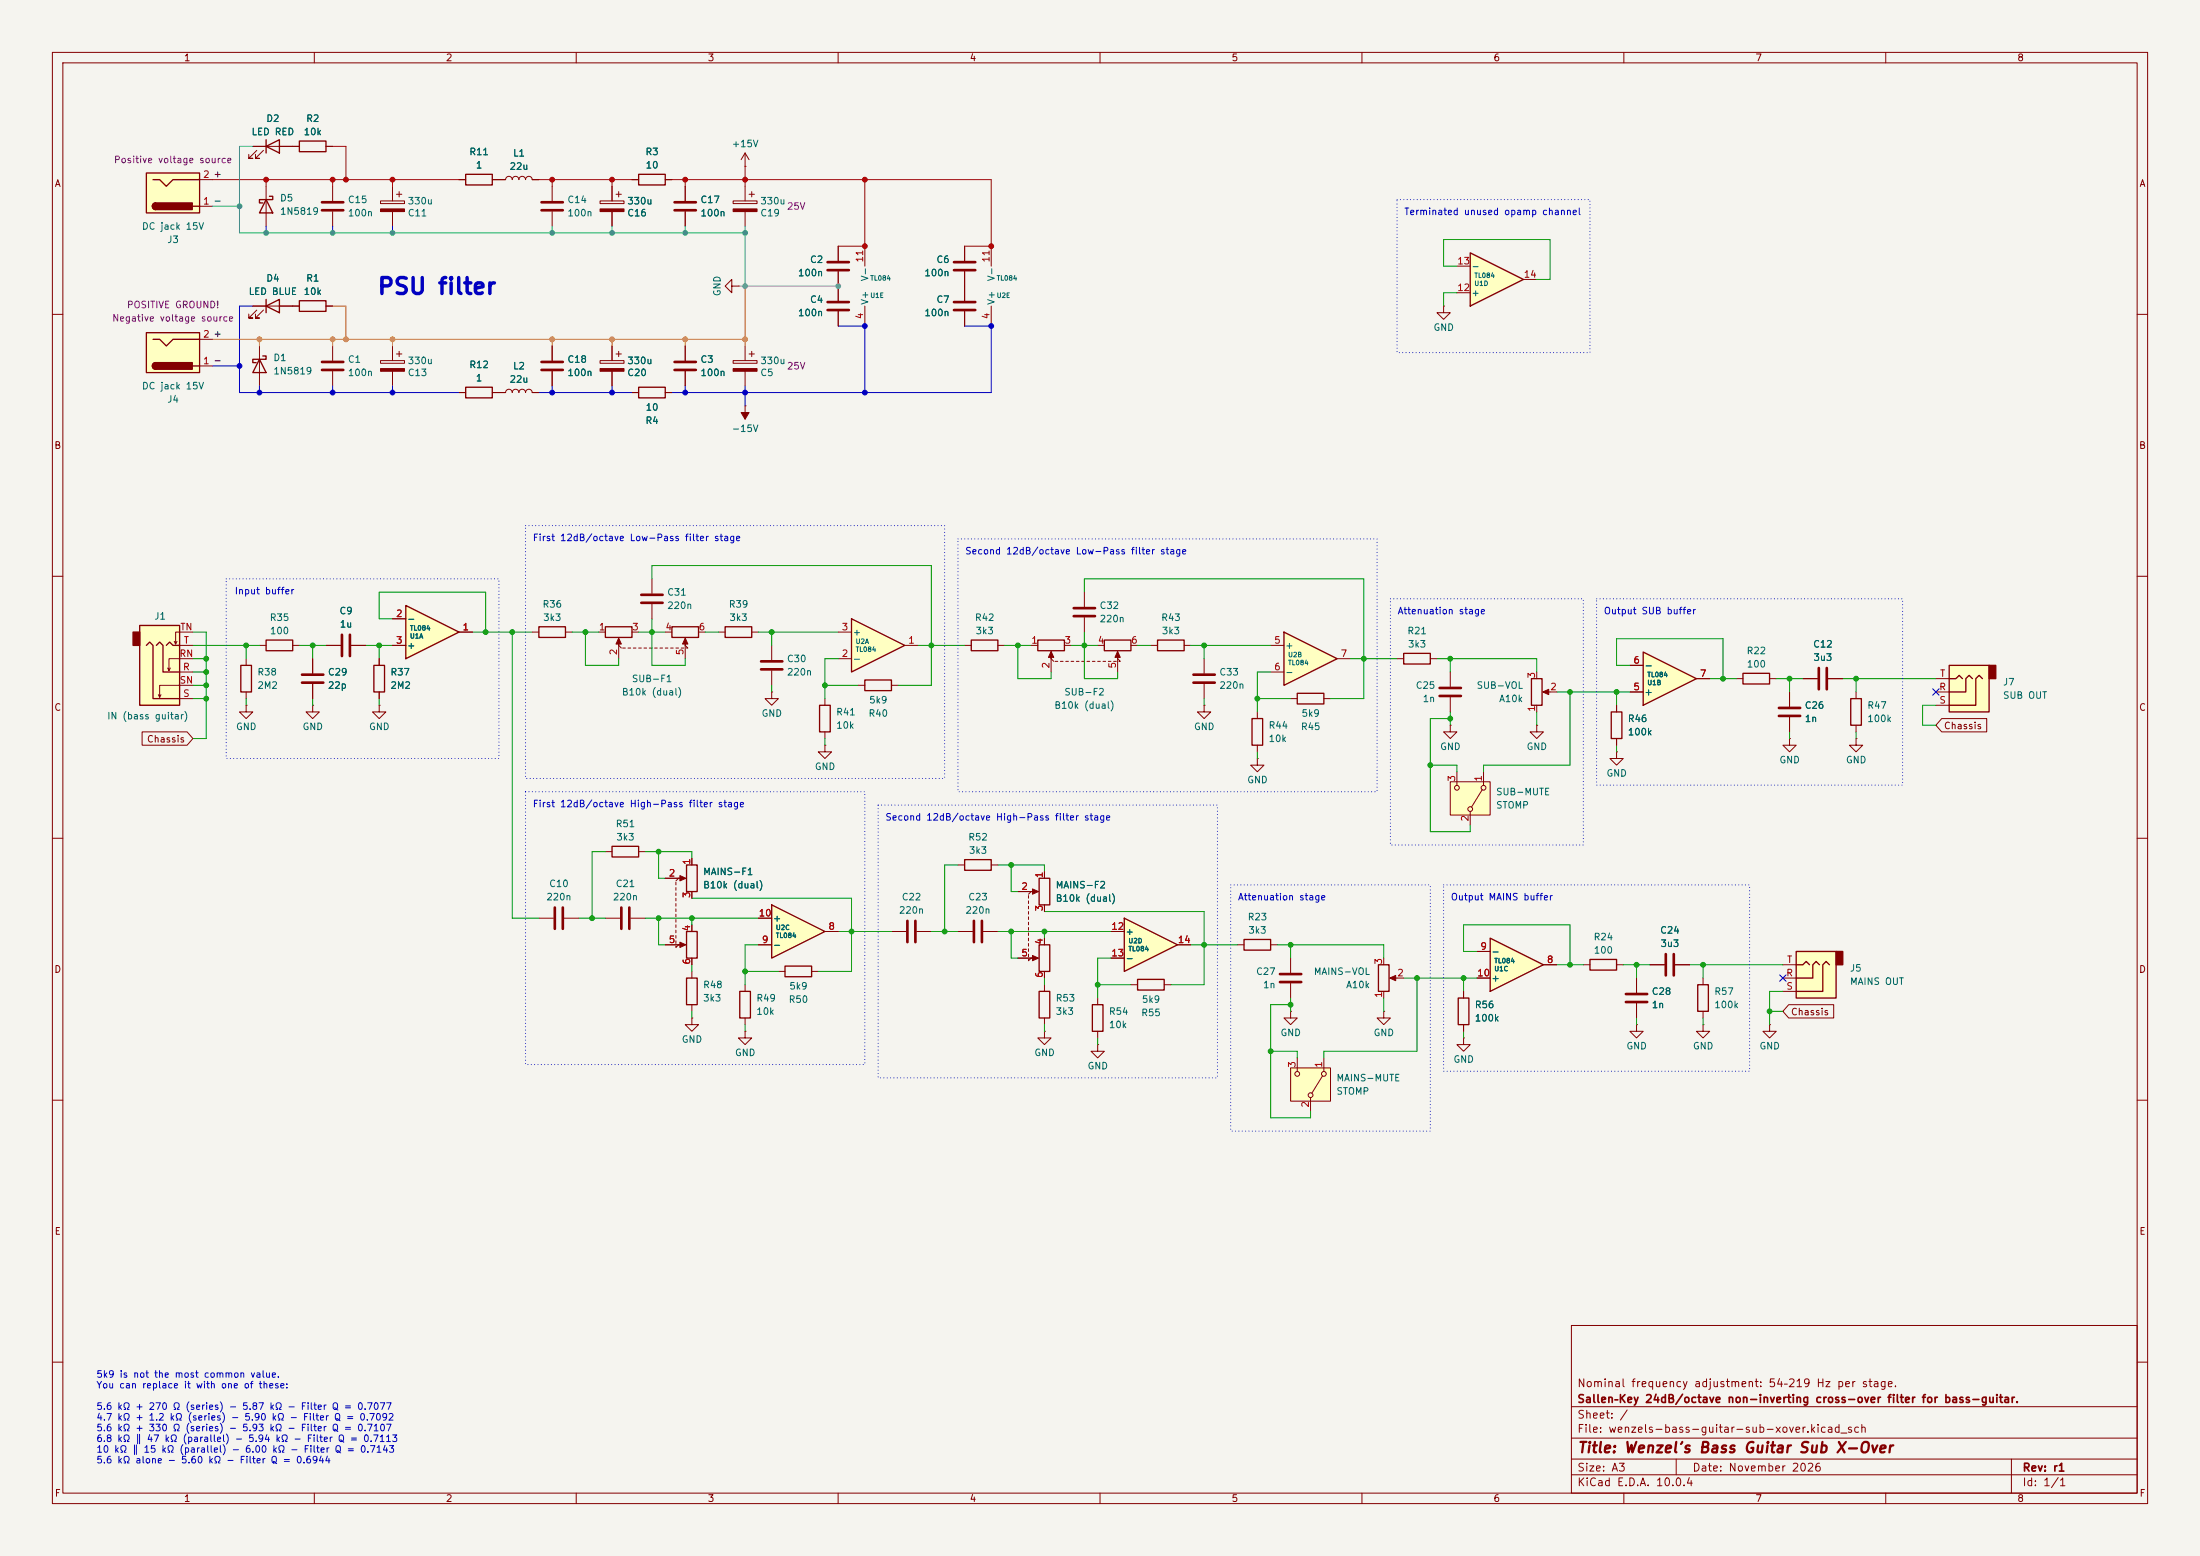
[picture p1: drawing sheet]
<svg xmlns="http://www.w3.org/2000/svg" width="420mm" height="297mm" viewBox="0 0 420 297" stroke-linecap="round" stroke-linejoin="round" font-family="sans-serif">
<path d="M0 0h420v297h-420z" fill="#f5f4ef" stroke="#f5f4ef" stroke-width=".19"/>
<g fill="none" stroke="#840000" stroke-width=".19">
<path d="M10 10h400v277h-400zM12 12h396v273h-396zM60 10v2M110 10v2M160 10v2M210 10v2M260 10v2M310 10v2M360 10v2M10 60h2M408 60h2M10 110h2"/>
<path d="M408 110h2M72.4 125.7v1.3M72.4 132.1v1.3M229.9 134.6v1.3h1.2l-1.2 1.3-1.3-1.3h1.3M229.9 134.6h.1M229.9 125.7v2.8M229.9 130.6v2.8M240 135.9v1.3M246.4 133.4h1.2M252.7 133.4h1.3M10 160h2M240 142.2v1.3"/>
<path d="M408 160h2M10 210h2M408 210h2M300 253h108v32h-108zM10 260h2M300 278.5h108M300 274.5h108M300 268.5h108M320 278.5v3M384 278.5v6.5M408 260h2M60 285v2"/>
<path d="M110 285v2M160 285v2M210 285v2M260 285v2M300 281.5h108M310 285v2M360 285v2"/>
</g>
<path d="M71.4 127h2v5.1h-2zM239 137.2h2v5h-2zM247.6 132.3h5.1v2.1h-5.1z" fill="none" stroke="#840000" stroke-width=".25"/>
<path d="M227.8 128.8h4.1M227.8 130.3h4.1" fill="none" stroke="#840000" stroke-width=".51"/>
<path d="M245.1 120.7l10.2 5-10.2 5.1z" fill="#ffffc2"/>
<path d="M245.1 120.7l10.2 5-10.2 5.1z" fill="none" stroke="#840000" stroke-width=".25"/>
<path d="M242.6 123.2h2.5M242.6 128.3h2.5M255.3 125.7h2.5" fill="none" stroke="#840000" stroke-width=".19"/>
<path d="M372.1 127h7.6v8.9h-7.6z" fill="#ffffc2"/>
<path d="M379.7 127h1.3v2.5h-1.3z" fill="#840000" stroke="#840000" stroke-width=".25"/>
<path d="M46 127h2v5.1h-2zM50.8 122.2h5.1v2h-5.1zM332.7 128.5h5.1v2.1h-5.1zM353.3 133.4h2v5h-2zM372.1 127h7.6v8.9h-7.6zM372.1 129.5h1.3l.6-.6 .6 .6M376.6 129.5l-.7-.6-.6 .6v2.6h-3.2M378.5 129.5l-.7-.6-.6 .6v5.1h-5.1M116.8 161.5h5.1v2.1h-5.1zM131.1 186.7h2v5.1h-2zM149.9 184.4h5v2h-5z" fill="none" stroke="#840000" stroke-width=".25"/>
<g fill="none" stroke="#840000" stroke-width=".19">
<path d="M47 134.6v1.3h1.3l-1.3 1.3-1.3-1.3h1.3M47 134.6h.1M47 125.7v1.3M47 132.1v1.3M49.5 123.2h1.3M55.9 123.2h1.2M59.7 134.6v1.3h1.3l-1.3 1.3-1.3-1.3h1.3M59.7 134.6h.1M72.4 134.6v1.3h1.3l-1.3 1.3-1.3-1.3h1.3M72.4 134.6h.1M331.5 129.5h1.2M337.8 129.5h1.3"/>
<path d="M341.6 132.1v2.8M341.6 136.9v2.8M344.2 129.5h2.8M349 129.5h2.8M354.3 132.1v1.3M354.3 138.4v1.3M369.6 132.1h2.5M369.6 134.6h2.5M369.6 129.5h2.5M240 144.8v1.3h1.3l-1.3 1.2-1.2-1.2h1.2M240 144.8h.1M341.6 141v1.2h1.3l-1.3 1.3-1.2-1.3h1.2"/>
<path d="M341.6 141h.1M354.3 141v1.2h1.3l-1.3 1.3-1.2-1.3h1.2M354.3 141h.1M102.9 175.3h2.8M107.7 175.3h2.8M115.6 175.3h2.8M115.6 162.6h1.2M120.4 175.3h2.8M121.9 162.6h1.3M132.1 194.3v1.3h1.2l-1.2 1.3-1.3-1.3h1.3M132.1 194.3h.1M132.1 185.4v1.3"/>
<path d="M132.1 191.8v1.2M142.2 196.9v1.2h1.3l-1.3 1.3-1.2-1.3h1.2M142.2 196.9h.1M148.6 185.4h1.3M154.9 185.4h1.3M264.2 193v1.3h1.2l-1.2 1.3-1.3-1.3h1.3M264.2 193h.1"/>
</g>
<path d="M339.6 135.1h4.1M339.6 136.7h4.1M347.2 127.5v4.1M348.7 127.5v4.1M105.9 173.2v4.1M107.4 173.2v4.1M118.6 173.2v4.1M120.1 173.2v4.1" fill="none" stroke="#840000" stroke-width=".51"/>
<path d="M342.9 181.6h7.6v8.9h-7.6z" fill="#ffffc2"/>
<path d="M350.5 181.6h1.3v2.6h-1.3z" fill="#840000" stroke="#840000" stroke-width=".25"/>
<path d="M237.5 179.3h5.1v2.1h-5.1zM263.1 184.2h2.1v5h-2.1zM278.4 190.5h2v5.1h-2zM324.1 188h2v5h-2zM342.9 181.6h7.6v8.9h-7.6zM342.9 184.2h1.3l.6-.7 .6 .7M347.3 184.2l-.6-.7-.6 .7v2.5h-3.2M349.2 184.2l-.6-.7-.6 .7v5h-5.1" fill="none" stroke="#840000" stroke-width=".25"/>
<g fill="none" stroke="#840000" stroke-width=".19">
<path d="M236.2 180.3h1.3M242.6 180.3h1.2M246.4 193v1.3h1.2l-1.2 1.3-1.3-1.3h1.3M246.4 193h.1M246.4 182.9v2.8M246.4 187.7v2.8M264.2 182.9v1.3M264.2 189.2v1.3M265.7 186.7h2.3M279.4 198.1v1.3h1.3l-1.3 1.3-1.3-1.3h1.3M279.4 198.1h.1M279.4 189.2v1.3"/>
<path d="M279.4 195.6v1.3M312.4 195.6v1.3h1.3l-1.3 1.2-1.3-1.2h1.3M312.4 195.6h.1M312.4 186.7v2.8M312.4 191.5v2.8M325.1 195.6v1.3h1.3l-1.3 1.2-1.3-1.2h1.3M325.1 195.6h.1M325.1 186.7v1.3M325.1 193v1.3M340.4 186.7h2.5M340.4 189.2h2.5M340.4 184.2h2.5"/>
</g>
<path d="M244.3 185.9h4.1M244.3 187.5h4.1M310.4 189.7h4.1M310.4 191.3h4.1" fill="none" stroke="#840000" stroke-width=".51"/>
<path d="M265.3 186.7l1.1-.5v1z" fill="#840000" stroke="#840000" stroke-width=".19"/>
<path d="M246.4 203.8h7.6v6.4h-7.6z" fill="#ffffc2"/>
<g fill="none" stroke="#840000" stroke-width=".19">
<path d="M142.2 188v1.2M142.2 194.3v1.3M246.4 203.8h7.6v6.4h-7.6zM247.6 201.9v2.6M250.2 209.6v2.5M252.5 205.4l-2.1 3.3M252.7 201.9v2.6"/>
<circle cx="247.6" cy="205" r=".46"/>
<circle cx="250.2" cy="209" r=".46"/>
<circle cx="252.7" cy="205" r=".46"/>
</g>
<path d="M141.2 189.2h2.1v5.1h-2.1z" fill="none" stroke="#840000" stroke-width=".25"/>
<path d="M313.7 124.5l10.1 5-10.1 5.1z" fill="#ffffc2"/>
<path d="M292.4 129.5h2v5.1h-2zM307.6 135.9h2v5.1h-2zM313.7 124.5l10.1 5-10.1 5.1z" fill="none" stroke="#840000" stroke-width=".25"/>
<path d="M276.9 138.4v1.3h1.2l-1.2 1.3-1.3-1.3h1.3M276.9 138.4h.1M293.4 128.3v1.2M293.4 134.6v1.3M294.9 132.1h2.3M308.6 134.6v1.3M311.1 132.1h2.6M311.1 127h2.6M323.8 129.5h2.6M308.6 143.5v1.3h1.3l-1.3 1.3-1.3-1.3h1.3M308.6 143.5h.1M308.6 141v1.2" fill="none" stroke="#840000" stroke-width=".19"/>
<path d="M294.5 132.1l1.2-.5v1z" fill="#840000" stroke="#840000" stroke-width=".19"/>
<path d="M276.9 149.2h7.6v6.4h-7.6z" fill="#ffffc2"/>
<g fill="none" stroke="#840000" stroke-width=".19">
<path d="M72.6 38.4h4.6v.5h-4.6zM74.9 35.6v2.8M75.7 37.1h1M76.2 36.6v1M87.6 34.3h1.3M94 34.3h2.5a.64 .64 0 0 1 .7-.6 .64 .64 0 0 1 .6 .6 .64 .64 0 0 1 .6-.6 .64 .64 0 0 1 .7 .6 .64 .64 0 0 1 .6-.6 .64 .64 0 0 1 .6 .6 .64 .64 0 0 1 .7-.6 .64 .64 0 0 1 .6 .6h1.3M114.6 38.4h4.5v.5h-4.5zM116.8 35.6v2.8M117.6 37.1h1M118.1 36.6v1M120.6 34.3h1.3M127 34.3h1.3"/>
<path d="M48.3 58.4h8.8M49 59.2l-1.5 1.5h.8h-.8v-.8M50.3 59.2l-1.5 1.5h.7h-.7v-.8M62.2 58.4h1.3M74.9 40.4v2.8M116.8 40.4v2.8M139.7 54.6v-1.3l-1.3 1.3 1.3 1.3v-1.3h1.3M141 54.6h.1M63.5 66v2.8M63.5 70.9v2.8M72.6 68.8h4.6v.5h-4.6zM74.9 66v2.8"/>
<path d="M74.9 70.9v2.8M75.7 67.6h1M76.2 67.1v1M87.6 74.9h1.3M94 74.9h2.5a.64 .64 0 0 1 .7-.6 .64 .64 0 0 1 .6 .6 .64 .64 0 0 1 .6-.6 .64 .64 0 0 1 .7 .6 .64 .64 0 0 1 .6-.6 .64 .64 0 0 1 .6 .6 .64 .64 0 0 1 .7-.6 .64 .64 0 0 1 .6 .6h1.3M105.4 66v2.8M105.4 70.9v2.8M207 113v2.8M207 117.9v2.8M184.1 123.2h1.3M190.5 123.2h1.3M196.8 123.2h1.3"/>
<path d="M200.7 124.7v3.6M200.7 125.7l.5 .5M201.4 126.2h.5M202.4 126.2h.5M203.2 123.2h1.3M203.5 126.2h.5M204.5 126.2h.5M205.5 126.2h.5M206.5 126.2h.5M207.5 126.2h.5M208.5 126.2h.5M209.5 123.2h1.3"/>
<path d="M209.5 126.2h.6M210.6 126.2h.5M211.6 126.2h.5M212.6 126.2h.5M213.4 125.7l.5 .5h-.3M213.4 124.7v3.6M215.9 123.2h1.3M219.7 123.2h1.3M226.1 123.2h1.2M293.4 138.4v1.3h1.2l-1.2 1.3-1.3-1.3h1.3M293.4 138.4h.1M276.9 149.2h7.6v6.4h-7.6z"/>
<path d="M278.1 147.3v2.6M280.7 154.9v2.6M283 150.7l-2.1 3.4M283.2 147.3v2.6"/>
<circle cx="278.1" cy="150.4" r=".46"/>
<circle cx="280.7" cy="154.4" r=".46"/>
<circle cx="283.2" cy="150.4" r=".46"/>
</g>
<path d="M88.9 33.3h5.1v2h-5.1zM121.9 33.3h5.1v2h-5.1zM50.8 58.4l2.5-1.2v2.5zM50.8 57.2v2.5M57.1 57.4h5.1v2h-5.1zM88.9 73.9h5.1v2h-5.1zM185.4 122.2h5.1v2h-5.1zM198.1 122.2h5.1v2h-5.1zM210.8 122.2h5.1v2h-5.1zM221 122.2h5.1v2h-5.1z" fill="none" stroke="#840000" stroke-width=".25"/>
<g fill="#840000" stroke="#840000" stroke-width=".19">
<path d="M200.7 124.3l.5 1.2h-1z"/>
<path d="M213.4 124.3l.5 1.2h-1z"/>
<path d="M114.6 39.9h4.5v.5h-4.5z"/>
<path d="M72.6 70.4h4.6v.5h-4.6z"/>
<path d="M72.6 39.9h4.6v.5h-4.6z"/>
</g>
<path d="M61.5 69.1h4M61.5 70.6h4M103.4 69.1h4M103.4 70.6h4M205 116.1h4M205 117.6h4" fill="none" stroke="#840000" stroke-width=".51"/>
<path d="M27.9 63.5h10.2v7.6h-10.2z" fill="#ffffc2"/>
<path d="M50.8 38.1l1.3 2.5h-2.6zM51.4 37.5h.7v.6h-2.6v.6h.7M57.1 26.9h5.1v2.1h-5.1zM27.9 63.5h10.2v7.6h-10.2zM29.2 64.8h1.3l1.2 1.2 1.3-1.2h5.1M29.7 69.2a.64 .64 0 0 0-.6 .7 .64 .64 0 0 0 .6 .6M36.8 69.9h1.3M121.9 73.9h5.1v2h-5.1z" fill="none" stroke="#840000" stroke-width=".25"/>
<g fill="#840000" stroke="#840000" stroke-width=".25">
<path d="M29.3 69.4l.4-.2v1.3a.63 .63 0 0 1-.6-.4 .63 .63 0 0 1 .2-.7z"/>
<path d="M29.7 69.2h7v1.3h-7z"/>
</g>
<g fill="none" stroke="#840000" stroke-width=".19">
<path d="M50.8 35.6v7.6M55.9 27.9h1.2M62.2 27.9h1.3M105.4 35.6v2.8M130.8 35.6v2.8M142.2 31.8h.1M142.2 29.2v2.6M142.2 29.2l-.7 1.3M142.2 29.2l.8 1.3M105.4 40.4v2.8M130.8 40.4v2.8M38.1 69.9h2.5"/>
<path d="M38.1 64.8h2.5M114.6 68.8h4.5v.5h-4.5zM116.8 66v2.8M116.8 70.9v2.8M117.6 67.6h1M118.1 67.1v1M120.6 74.9h1.3M127 74.9h1.3M130.8 66v2.8M130.8 70.9v2.8M142.2 77.5h.1M142.2 77.5v2.5"/>
</g>
<path d="M103.4 38.6h4M128.8 38.6h4M103.4 40.1h4M128.8 40.1h4M128.8 69.1h4M128.8 70.6h4" fill="none" stroke="#840000" stroke-width=".51"/>
<g fill="#840000" stroke="#840000" stroke-width=".19">
<path d="M114.6 70.4h4.5v.5h-4.5z"/>
<path d="M141.5 78.7h1.5l-.8 1.3z"/>
</g>
<path d="M27.9 33h10.2v7.6h-10.2z" fill="#ffffc2"/>
<path d="M27.9 33h10.2v7.6h-10.2zM29.2 34.3h1.3l1.2 1.3 1.3-1.3h5.1M29.7 38.7a.64 .64 0 0 0-.6 .7 .64 .64 0 0 0 .6 .6M36.8 39.4h1.3M50.8 27.9l2.5-1.2v2.5zM50.8 26.7v2.5" fill="none" stroke="#840000" stroke-width=".25"/>
<g fill="#840000" stroke="#840000" stroke-width=".25">
<path d="M29.3 38.9l.4-.2v1.3a.63 .63 0 0 1-.6-.4 .63 .63 0 0 1 .2-.7z"/>
<path d="M29.7 38.7h7v1.3h-7z"/>
</g>
<path d="M38.1 39.4h2.5M38.1 34.3h2.5M48.3 27.9h7.6M49 28.7l-1.5 1.5h.8h-.8v-.7M50.3 28.7l-1.5 1.5h.7h-.7v-.7M63.5 35.6v2.8M63.5 40.4v2.8M170.2 177.8h2.8M175 177.8h2.8" fill="none" stroke="#840000" stroke-width=".19"/>
<path d="M61.5 38.6h4M61.5 40.1h4M173.2 175.8v4M174.8 175.8v4" fill="none" stroke="#840000" stroke-width=".51"/>
<path d="M147.3 172.7l10.2 5.1-10.2 5.1z" fill="#ffffc2"/>
<path d="M102.9 119.6h5v2.1h-5zM115.6 119.6h5v2.1h-5zM128.3 119.6h5v2.1h-5zM138.4 119.6h5.1v2.1h-5.1zM131.1 165.1h2v5.1h-2zM131.1 177.8h2v5.1h-2zM147.3 172.7l10.2 5.1-10.2 5.1z" fill="none" stroke="#840000" stroke-width=".25"/>
<g fill="none" stroke="#840000" stroke-width=".19">
<path d="M124.5 110.5v2.8M124.5 115.3v2.8M101.6 120.7h1.3M107.9 120.7h1.3M114.3 120.7h1.3M118.1 122.2v3.5M118.1 123.2l.5 .5M118.9 123.7h.5M119.9 123.7h.5M120.6 120.7h1.3M120.9 123.7h.5M121.9 123.7h.5"/>
<path d="M122.9 123.7h.5M124 123.7h.5M125 123.7h.5M126 123.7h.5M127 120.7h1.3M127 123.7h.5M128 123.7h.5M129 123.7h.5M130 123.7h.6M130.8 123.2l.5 .5h-.2M130.8 122.2v3.5M133.3 120.7h1.3"/>
<path d="M137.2 120.7h1.2M143.5 120.7h1.3M127 167.6h3.6M129 168.4v.5M129 169.4v.5M129 170.4v.5M129 171.5v.5M129 172.5v.5M129 173.5v.5M129 174.5v.5M129 175.5v.5M129 176.5v.5"/>
<path d="M129 177.5v.6M129 178.6v.5M129 179.6v.5M129.5 167.6l-.5 .5M132.1 163.8v1.3M132.1 170.2v1.3M132.1 176.5v1.3M144.8 175.3h2.5M157.5 177.8h2.5M127 180.3h3.6M129.5 180.3l-.5 .5v-.2M132.1 182.9v1.3"/>
<path d="M144.8 180.3h2.5"/>
</g>
<g fill="#840000" stroke="#840000" stroke-width=".19">
<path d="M129.8 167.1l1.1 .5-1.1 .5z"/>
<path d="M129.8 179.8l1.1 .5-1.1 .5z"/>
<path d="M118.1 121.8l.5 1.1h-1z"/>
<path d="M130.8 121.8l.5 1.1h-1z"/>
</g>
<path d="M122.4 113.5h4.1M122.4 115.1h4.1" fill="none" stroke="#840000" stroke-width=".51"/>
<path d="M162.6 118.1l10.1 5.1-10.1 5.1z" fill="#ffffc2"/>
<path d="M162.6 118.1l10.1 5.1-10.1 5.1zM156.5 134.6h2v5.1h-2zM165.1 129.8h5.1v2h-5.1z" fill="none" stroke="#840000" stroke-width=".25"/>
<g fill="none" stroke="#840000" stroke-width=".19">
<path d="M147.3 132.1v1.3h1.3l-1.3 1.2-1.3-1.2h1.3M147.3 132.1h.1M147.3 123.2v2.8M147.3 128v2.8M157.5 133.4v1.2M157.5 139.7v1.3M160 125.7h2.6M160 120.7h2.6M163.8 130.8h1.3M170.2 130.8h1.2M172.7 123.2h2.6M157.5 142.2v1.3h1.2l-1.2 1.3-1.3-1.3h1.3"/>
<path d="M157.5 142.2h.1"/>
</g>
<path d="M145.3 126.2h4.1M145.3 127.8h4.1" fill="none" stroke="#840000" stroke-width=".51"/>
<path d="M77.5 115.6l10.1 5.1-10.1 5z" fill="#ffffc2"/>
<path d="M77.5 115.6l10.1 5.1-10.1 5z" fill="none" stroke="#840000" stroke-width=".25"/>
<path d="M74.9 118.1h2.6M59.7 125.7v2.8M59.7 130.6v2.8M62.2 123.2h2.8M67.1 123.2h2.7M74.9 123.2h2.6M87.6 120.7h2.6" fill="none" stroke="#840000" stroke-width=".19"/>
<path d="M57.7 128.8h4M57.7 130.3h4M65.3 121.2v4M66.8 121.2v4" fill="none" stroke="#840000" stroke-width=".51"/>
<path d="M26.7 119.4h7.6v15.2h-7.6z" fill="#ffffc2"/>
<path d="M25.4 120.7h1.3v2.5h-1.3z" fill="#840000" stroke="#840000" stroke-width=".25"/>
<path d="M49.5 68.6l1.3 2.5h-2.5zM50.2 67.9h.6v.7h-2.5v.6h.6M26.7 119.4h7.6v15.2h-7.6zM27.9 123.2l.7-.6 .6 .6v10.2h5.1M29.8 123.2l.7-.6 .6 .6v5.1h3.2M31.7 123.2l.7-.6 .6 .6h1.3" fill="none" stroke="#840000" stroke-width=".25"/>
<g fill="none" stroke="#840000" stroke-width=".19">
<path d="M140 38.4h4.5v.5h-4.5zM142.2 35.6v2.8M143 37.1h1M143.5 36.6v1M142.2 40.4v2.8M160 47v2.8M160 51.8v5.6M160 59.4v2.8M165.1 47v3.8M165.1 58.4v3.8M184.1 47v2.8M184.1 51.8v5.6"/>
<path d="M184.1 59.4v2.8M49.5 66v7.7M140 68.8h4.5v.5h-4.5zM142.2 66v2.8M142.2 70.9v2.8M143 67.6h1M143.5 67.1v1M30.7 132.6l-.2 .5M32.5 127.5l-.2 .5M33.8 122.4l-.3 .5M34.3 128.3h2.5M34.3 133.4h2.5"/>
<path d="M34.3 123.2h2.5M36.8 130.8h-6.3v2.3l-.3-.5M36.8 125.7h-4.5v2.3l-.3-.5M36.8 120.7h-3.3v2.2l-.2-.5M199.4 196.9v1.2h1.3l-1.3 1.3-1.3-1.3h1.3M199.4 196.9h.1"/>
</g>
<path d="M158 57.7h4.1M158 59.2h4.1M158 50h4.1M158 51.6h4.1M182.1 57.7h4.1M182.1 59.2h4.1M182.1 50h4.1M182.1 51.6h4.1" fill="none" stroke="#840000" stroke-width=".51"/>
<g fill="#840000" stroke="#840000" stroke-width=".19">
<path d="M140 39.9h4.5v.5h-4.5z"/>
<path d="M140 70.4h4.5v.5h-4.5z"/>
</g>
<path d="M280.7 48.3l10.1 5-10.1 5.1z" fill="#ffffc2"/>
<path d="M280.7 48.3l10.1 5-10.1 5.1zM303.5 183.1h5.1v2.1h-5.1z" fill="none" stroke="#840000" stroke-width=".25"/>
<path d="M278.1 55.9h2.6M278.1 50.8h2.6M290.8 53.3h2.6M302.3 184.2h1.2M308.6 184.2h1.3" fill="none" stroke="#840000" stroke-width=".19"/>
<path d="M284.5 179.1l10.1 5.1-10.1 5z" fill="#ffffc2"/>
<path d="M184.1 164.1h5.1v2h-5.1zM198.4 167.6h2v5.1h-2zM284.5 179.1l10.1 5.1-10.1 5zM198.4 189.2h2v5.1h-2zM198.4 180.3h2v5.1h-2zM208.5 191.8h2.1v5.1h-2.1z" fill="none" stroke="#840000" stroke-width=".25"/>
<g fill="none" stroke="#840000" stroke-width=".19">
<path d="M189.2 47v3.8M189.2 58.4v3.8M276.9 128.3v2.8M276.9 133.1v2.8M182.9 177.8h2.8M182.9 165.1h1.2M187.7 177.8h2.8M189.2 165.1h1.3M194.3 170.2h3.6M196.3 170.9v.6M196.3 172v.5M196.3 173v.5"/>
<path d="M196.3 174v.5M196.3 175v.5M196.3 176v.5M196.3 177v.5M196.3 178.1v.5M196.3 179.1v.5M196.8 170.2l-.5 .5M199.4 166.4v1.2M199.4 172.7v1.3M199.4 179.1v1.2M194.3 182.9h3.6M196.3 180.1v.5"/>
<path d="M196.3 181.1v.5M196.3 182.1v.5M196.8 182.9l-.5 .5v-.3M199.4 185.4v1.3M199.4 188v1.2M199.4 194.3v1.3M209.5 190.5v1.3M209.5 196.9v1.2M281.9 181.6h2.6M281.9 186.7h2.6M294.6 184.2h2.6M315 184.2h2.8"/>
<path d="M319.8 184.2h2.8M337.8 195.6v1.3h1.3l-1.3 1.2-1.3-1.2h1.3M337.8 195.6h.1"/>
</g>
<path d="M274.8 131.3h4.1M274.8 132.8h4.1M185.9 175.8v4M187.5 175.8v4M318 182.1v4.1M319.5 182.1v4.1" fill="none" stroke="#840000" stroke-width=".51"/>
<g fill="#840000" stroke="#840000" stroke-width=".19">
<path d="M197.1 169.7l1.1 .5-1.1 .5z"/>
<path d="M197.1 182.4l1.1 .5-1.1 .5z"/>
</g>
<path d="M214.6 175.3l10.2 5-10.2 5.1z" fill="#ffffc2"/>
<path d="M268 124.7h5v2h-5zM214.6 175.3l10.2 5-10.2 5.1zM217.2 186.9h5v2.1h-5z" fill="none" stroke="#840000" stroke-width=".25"/>
<g fill="none" stroke="#840000" stroke-width=".19">
<path d="M48.3 27.9h2.5M53.3 27.9h3.8M62.2 27.9h1.3M87.6 34.3h1.3M94 34.3h2.5M101.6 34.3h1.3M116.8 35.6v2.8M120.6 34.3h1.3M127 34.3h1.3M130.8 35.6v2.8M48.3 58.4h2.5M53.3 58.4h3.8"/>
<path d="M62.2 58.4h1.3M116.8 40.4v2.8M130.8 40.4v2.8M160 47v2.8M160 51.8v5.6M160 59.4v2.8M184.1 47v2.8M184.1 51.8v5.6M184.1 59.4v2.8M275.6 58.4v1.3h1.3l-1.3 1.3-1.3-1.3h1.3M275.6 58.4h.1M87.6 74.9h1.3"/>
<path d="M94 74.9h2.5M101.6 74.9h1.3M105.4 66v2.8M105.4 70.9v2.8M116.8 66v2.8M116.8 70.9v2.8M120.6 74.9h1.3M127 74.9h1.3M130.8 66v2.8M130.8 70.9v2.8M74.9 118.1h2.6M27.1 139.7h8.6l1.1 1.3-1.1 1.2h-8.6z"/>
<path d="M59.7 125.7v2.8M59.7 130.6v2.8M62.2 123.2h2.8M67.1 123.2h2.7M72.4 125.7v1.3M72.4 132.1v1.3M74.9 123.2h2.6M87.6 120.7h2.6M266.7 125.7h1.3M273 125.7h1.3M308.6 134.6v1.3M311.1 132.1h2.6"/>
<path d="M311.1 127h2.6M323.8 129.5h2.6M341.6 132.1v2.8M341.6 136.9v2.8M344.2 129.5h2.8M349 129.5h2.8M370.7 137.2h8.6v2.5h-8.6l-1.1-1.3zM308.6 141v1.2M127 167.6h2.5M132.1 163.8v1.3M132.1 170.2v1.3M132.1 176.5v1.3"/>
<path d="M144.8 175.3h2.5M157.5 177.8h2.5M194.3 170.2h2.5M199.4 166.4v1.2M199.4 172.7v1.3M199.4 179.1v1.2M212.1 177.8h2.5M127 180.3h2.5M132.1 182.9v1.3M144.8 180.3h2.5M194.3 182.9h2.5M199.4 185.4v1.3"/>
<path d="M209.5 199.4v1.3h1.3l-1.3 1.2-1.2-1.2h1.2M209.5 199.4h.1M212.1 182.9h2.5M215.9 188h1.3M222.2 188h1.3M224.8 180.3h2.5M279.4 189.2v1.3M279.4 195.6v1.3M281.9 181.6h2.6M281.9 186.7h2.6M294.6 184.2h2.6M312.4 186.7v2.8"/>
<path d="M312.4 191.5v2.8M315 184.2h2.8M319.8 184.2h2.8M341.5 191.8h8.6v2.5h-8.6l-1.1-1.3z"/>
</g>
<path d="M40.6 34.3h47M50.8 34.3v1.3M63.5 34.3v1.3M63.5 27.9h2.5v6.4M74.9 34.3v1.3M102.9 34.3h17.7M105.4 34.3v1.3M116.8 34.3v1.3M128.3 34.3h60.9v12.7h-5.1M130.8 34.3v1.3M142.2 31.8v3.8M165.1 34.3v12.7h-5.1" fill="none" stroke="#c20000" stroke-width=".19"/>
<g fill="none" stroke="#009600" stroke-width=".19">
<path d="M278.1 55.9h-2.5v2.5M278.1 50.8h-2.5v-5.1h20.3v7.6h-2.5M74.9 118.1h-2.5v-5.1h20.3v7.7M124.5 110.5v-2.5h53.3v22.8h-6.4M124.5 118.1v8.9h6.3v-1.3M207 113v-2.5h53.3v22.9h-6.3M36.8 120.7h2.6v20.3h-2.6M36.8 133.4h2.6M36.8 128.3h2.6M36.8 130.8h2.6M36.8 125.7h2.6M36.8 123.2h12.7"/>
<path d="M47 123.2v2.5M47 133.4v1.2M57.1 123.2h5.1M59.7 123.2v2.5M59.7 133.4v1.2M69.8 123.2h5.1M72.4 123.2v2.5M72.4 133.4v1.2M90.2 120.7h11.4M97.8 120.7v54.6h5.1M109.2 120.7h5.1M111.8 120.7v6.3h6.3v-1.3"/>
<path d="M121.9 120.7h5.1M134.6 120.7h2.6M144.8 120.7h15.2M147.3 120.7v2.5M147.3 130.8v1.3M157.5 130.8h6.3M160 125.7h-2.5v7.7M175.3 123.2h8.8M191.8 123.2h5M194.3 123.2v6.3h6.4v-1.2M204.5 123.2h5M207 120.7v8.8h6.4v-1.2"/>
<path d="M217.2 123.2h2.5M227.3 123.2h15.3M229.9 123.2v2.5M229.9 133.4v1.2M240 133.4h6.4M242.6 128.3h-2.6v7.6M257.8 125.7h8.9M274.3 125.7h19.1v2.6M276.9 125.7v2.6M276.9 135.9v2.5M276.9 137.2h-3.9v21.6h7.7v-1.3M293.4 135.9v2.5"/>
<path d="M297.2 132.1h13.9M299.7 132.1v14h-16.5v1.2M308.6 132.1v2.5M311.1 127h-2.5v-5.1h20.3v7.6M326.4 129.5h5.1M339.1 129.5h5.1M341.6 129.5v2.6M341.6 139.7v1.3M351.8 129.5h17.8M354.3 129.5v2.6M354.3 139.7v1.3M369.6 134.6h-2.6v3.8h2.6"/>
<path d="M157.5 141v1.2M240 143.5v1.3M273 146.1h5.1v1.2M308.6 142.2v1.3M110.5 175.3h5.1M115.6 162.6h-2.6v12.7M123.2 175.3h21.6M123.2 162.6h8.9v1.2M125.7 175.3v5h1.3M125.7 162.6v5h1.3M132.1 171.5h30.5v13.9h-6.4M132.1 175.3v1.2"/>
<path d="M160 177.8h10.2M177.8 177.8h5.1M182.9 165.1h-2.6v12.7M190.5 177.8h21.6M190.5 165.1h8.9v1.3M193 177.8v5.1h1.3M193 165.1v5.1h1.3M199.4 177.8v1.3M199.4 174h30.5v14h-6.4M132.1 184.2v1.2M132.1 193v1.3M142.2 195.6v1.3"/>
<path d="M142.2 185.4h6.4M144.8 180.3h-2.6v7.7M199.4 186.7v1.3M199.4 195.6v1.3M209.5 198.1v1.3M209.5 188h6.4M212.1 182.9h-2.6v7.6M227.3 180.3h8.9M243.8 180.3h20.4v2.6M246.4 191.8h-3.8v21.6h7.6v-1.3M246.4 180.3v2.6M246.4 190.5v2.5"/>
<path d="M264.2 190.5v2.5M268 186.7h13.9M270.5 186.7v14h-17.8v1.2M279.4 186.7v2.5M279.4 196.9v1.2M281.9 181.6h-2.5v-5.1h20.3v7.7M297.2 184.2h5.1M309.9 184.2h5.1M312.4 184.2v2.5M312.4 194.3v1.3M322.6 184.2h17.8M325.1 184.2v2.5"/>
<path d="M325.1 194.3v1.3M337.8 193h2.6M340.4 189.2h-2.6v6.4M242.6 200.7h5v1.2"/>
</g>
<g fill="none" stroke="#0000c2" stroke-width=".19">
<path d="M48.3 58.4h-2.6v16.5h41.9M50.8 43.2v1.3M63.5 43.2v1.3M74.9 43.2v1.3M40.6 69.9h5.1M49.5 73.7v1.2M63.5 73.7v1.2M74.9 73.7v1.2M102.9 74.9h17.7M105.4 73.7v1.2M116.8 73.7v1.2M130.8 73.7v1.2"/>
<path d="M142.2 73.7v3.8M160 62.2h5.1v12.7M184.1 62.2h5.1v12.7h-60.9"/>
</g>
<path d="M40.6 39.4h5.1M48.3 27.9h-2.6v16.6h96.5M105.4 43.2v1.3M116.8 43.2v1.3M130.8 43.2v1.3M142.2 43.2v11.4" fill="none" stroke="#00c2c2" stroke-width=".19"/>
<path d="M63.5 58.4h2.5v6.4M142.2 54.6v11.4M40.6 64.8h101.6M49.5 64.8v1.2M63.5 64.8v1.2M74.9 64.8v1.2M105.4 64.8v1.2M116.8 64.8v1.2M130.8 64.8v1.2" fill="none" stroke="#dd8500" stroke-width=".19"/>
<path d="M141 54.6h19" fill="none" stroke="#848484" stroke-width=".19"/>
<path d="M369 131.5l1.2 1.2M370.2 131.5l-1.2 1.2M339.8 186.1l1.2 1.2M341 186.1l-1.2 1.2" fill="none" stroke="#000084" stroke-width=".19"/>
<path d="M266.7 38.1h36.8v29.2h-36.8zM43.2 110.5h52v34.3h-52zM100.3 100.3h80v48.3h-80zM182.9 102.9h80v48.2h-80zM265.4 114.3h36.9v47h-36.9zM304.8 114.3h58.4v35.6h-58.4zM100.3 151.1h64.8v52.1h-64.8zM167.6 153.7h64.8v52h-64.8zM234.9 168.9h38.1v47h-38.1zM275.6 168.9h58.4v35.6h-58.4z" fill="none" stroke="#0000c2" stroke-width=".19" stroke-dasharray="0 .6"/>
<g fill="#009600" stroke="#009600" stroke-width=".19">
<circle cx="276.9" cy="125.7" r=".46"/>
<circle cx="276.9" cy="137.2" r=".46"/>
<circle cx="308.6" cy="132.1" r=".46"/>
<circle cx="328.9" cy="129.5" r=".46"/>
<circle cx="299.7" cy="132.1" r=".46"/>
<circle cx="209.5" cy="188" r=".46"/>
<circle cx="199.4" cy="177.8" r=".46"/>
<circle cx="193" cy="177.8" r=".46"/>
<circle cx="180.3" cy="177.8" r=".46"/>
<circle cx="193" cy="165.1" r=".46"/>
<circle cx="207" cy="123.2" r=".46"/>
<circle cx="194.3" cy="123.2" r=".46"/>
<circle cx="177.8" cy="123.2" r=".46"/>
<circle cx="270.5" cy="186.7" r=".46"/>
<circle cx="279.4" cy="186.7" r=".46"/>
<circle cx="312.4" cy="184.2" r=".46"/>
<circle cx="325.1" cy="184.2" r=".46"/>
<circle cx="299.7" cy="184.2" r=".46"/>
<circle cx="337.8" cy="193" r=".46"/>
<circle cx="246.4" cy="191.8" r=".46"/>
<circle cx="246.4" cy="180.3" r=".46"/>
<circle cx="229.9" cy="180.3" r=".46"/>
<circle cx="242.6" cy="200.7" r=".46"/>
<circle cx="273" cy="146.1" r=".46"/>
<circle cx="229.9" cy="123.2" r=".46"/>
<circle cx="260.3" cy="125.7" r=".46"/>
<circle cx="240" cy="133.4" r=".46"/>
<circle cx="354.3" cy="129.5" r=".46"/>
<circle cx="341.6" cy="129.5" r=".46"/>
<circle cx="113" cy="175.3" r=".46"/>
<circle cx="72.4" cy="123.2" r=".46"/>
<circle cx="162.6" cy="177.8" r=".46"/>
<circle cx="142.2" cy="185.4" r=".46"/>
<circle cx="132.1" cy="175.3" r=".46"/>
<circle cx="125.7" cy="175.3" r=".46"/>
<circle cx="125.7" cy="162.6" r=".46"/>
<circle cx="92.7" cy="120.7" r=".46"/>
<circle cx="111.8" cy="120.7" r=".46"/>
<circle cx="124.5" cy="120.7" r=".46"/>
<circle cx="97.8" cy="120.7" r=".46"/>
<circle cx="157.5" cy="130.8" r=".46"/>
<circle cx="147.3" cy="120.7" r=".46"/>
<circle cx="47" cy="123.2" r=".46"/>
<circle cx="39.4" cy="125.7" r=".46"/>
<circle cx="59.7" cy="123.2" r=".46"/>
<circle cx="39.4" cy="128.3" r=".46"/>
<circle cx="39.4" cy="130.8" r=".46"/>
<circle cx="39.4" cy="133.4" r=".46"/>
</g>
<g fill="#0000c2" stroke="#0000c2" stroke-width=".19">
<circle cx="189.2" cy="62.2" r=".46"/>
<circle cx="165.1" cy="62.2" r=".46"/>
<circle cx="165.1" cy="74.9" r=".46"/>
<circle cx="142.2" cy="74.9" r=".46"/>
<circle cx="63.5" cy="74.9" r=".46"/>
<circle cx="49.5" cy="74.9" r=".46"/>
<circle cx="45.7" cy="69.9" r=".46"/>
<circle cx="74.9" cy="74.9" r=".46"/>
<circle cx="105.4" cy="74.9" r=".46"/>
<circle cx="116.8" cy="74.9" r=".46"/>
<circle cx="130.8" cy="74.9" r=".46"/>
</g>
<g fill="#c20000" stroke="#c20000" stroke-width=".19">
<circle cx="189.2" cy="47" r=".46"/>
<circle cx="142.2" cy="34.3" r=".46"/>
<circle cx="165.1" cy="47" r=".46"/>
<circle cx="165.1" cy="34.3" r=".46"/>
<circle cx="105.4" cy="34.3" r=".46"/>
<circle cx="116.8" cy="34.3" r=".46"/>
<circle cx="130.8" cy="34.3" r=".46"/>
<circle cx="66" cy="34.3" r=".46"/>
<circle cx="63.5" cy="34.3" r=".46"/>
<circle cx="74.9" cy="34.3" r=".46"/>
<circle cx="50.8" cy="34.3" r=".46"/>
</g>
<g fill="#dd8500" stroke="#dd8500" stroke-width=".19">
<circle cx="142.2" cy="64.8" r=".46"/>
<circle cx="63.5" cy="64.8" r=".46"/>
<circle cx="66" cy="64.8" r=".46"/>
<circle cx="49.5" cy="64.8" r=".46"/>
<circle cx="74.9" cy="64.8" r=".46"/>
<circle cx="105.4" cy="64.8" r=".46"/>
<circle cx="116.8" cy="64.8" r=".46"/>
<circle cx="130.8" cy="64.8" r=".46"/>
</g>
<g fill="#00c2c2" stroke="#00c2c2" stroke-width=".19">
<circle cx="142.2" cy="44.5" r=".46"/>
<circle cx="74.9" cy="44.5" r=".46"/>
<circle cx="105.4" cy="44.5" r=".46"/>
<circle cx="63.5" cy="44.5" r=".46"/>
<circle cx="116.8" cy="44.5" r=".46"/>
<circle cx="130.8" cy="44.5" r=".46"/>
<circle cx="50.8" cy="44.5" r=".46"/>
<circle cx="45.7" cy="39.4" r=".46"/>
</g>
<g fill="#848484" stroke="#848484" stroke-width=".19">
<circle cx="160" cy="54.6" r=".46"/>
<circle cx="142.2" cy="54.6" r=".46"/>
</g>
<text font-size="3" fill="#0000c2" x="71.9" y="56.9">PSU filter</text>
<text font-size="2" fill="#840000" x="301" y="277.8">Title: Wenzel’s Bass Guitar Sub X-Over</text>
<g font-size="1.5" fill="#840000">
<text x="301" y="268.1">Sallen–Key 24dB/octave non-inverting cross-over filter for bass-guitar.</text>
<text x="301" y="265.1">Nominal frequency adjustment: 54–219 Hz per stage.</text>
<text x="301" y="273.8">File: wenzels-bass-guitar-sub-xover.kicad_sch</text>
<text x="301" y="271.1">Sheet: /</text>
<text x="301" y="281.2">Size: A3</text>
<text x="323" y="281.2">Date: November 2026</text>
<text x="386" y="281.2">Rev: r1</text>
<text x="301" y="284">KiCad E.D.A. 10.0.4</text>
<text x="386" y="284">Id: 1/1</text>
</g>
<g font-size="1.3" fill="#840000">
<text x="35" y="12">1</text>
<text x="85" y="12">2</text>
<text x="135" y="12">3</text>
<text x="185" y="12">4</text>
<text x="235" y="12">5</text>
<text x="285" y="12">6</text>
<text x="335" y="12">7</text>
<text x="385" y="12">8</text>
<text x="10.3" y="36">A</text>
<text x="408.3" y="36">A</text>
<text x="10.3" y="86">B</text>
<text x="408.2" y="86">B</text>
<text x="10.3" y="136">C</text>
<text x="408.2" y="136">C</text>
<text x="27.9" y="142">Chassis</text>
<text x="371" y="139.5">Chassis</text>
<text x="10.3" y="186">D</text>
<text x="408.2" y="186">D</text>
<text x="341.8" y="194.1">Chassis</text>
<text x="10.3" y="236">E</text>
<text x="408.3" y="236">E</text>
<text x="10.3" y="286">F</text>
<text x="35" y="287">1</text>
<text x="85" y="287">2</text>
<text x="135" y="287">3</text>
<text x="185" y="287">4</text>
<text x="235" y="287">5</text>
<text x="285" y="287">6</text>
<text x="335" y="287">7</text>
<text x="385" y="287">8</text>
<text x="408.3" y="286">F</text>
</g>
<g font-size="1.3" fill="#006464">
<text x="50.7" y="23.6">D2</text>
<text x="58.3" y="23.6">R2</text>
<text x="47.9" y="26.1">LED RED</text>
<text x="57.9" y="26.1">10k</text>
<text x="89.5" y="29.9">R11</text>
<text x="123.1" y="29.9">R3</text>
<text x="139.6" y="28.4">+15V</text>
<text x="90.7" y="32.5">1</text>
<text x="97.2" y="32.7">22u</text>
<text x="97.8" y="30.2">L1</text>
<text x="123.1" y="32.5">10</text>
<text x="53.3" y="38.8">D5</text>
<text x="53.3" y="41.3">1N5819</text>
<text x="66.3" y="41.6">100n</text>
<text x="66.3" y="39.1">C15</text>
<text x="77.7" y="39.3">330u</text>
<text x="77.7" y="41.6">C11</text>
<text x="108.2" y="41.6">100n</text>
<text x="108.2" y="39.1">C14</text>
<text x="119.6" y="39.3">330u</text>
<text x="119.6" y="41.6">C16</text>
<text x="133.6" y="41.6">100n</text>
<text x="133.6" y="39.1">C17</text>
<text x="145" y="39.3">330u</text>
<text x="145" y="41.6">C19</text>
<text x="27" y="44.2">DC jack 15V</text>
<text x="31.8" y="46.7">J3</text>
<text x="152.2" y="53">100n</text>
<text x="154.5" y="50.5">C2</text>
<text x="166.1" y="53.8" transform="rotate(-90 166.1 53.8)">V-</text>
<text x="176.4" y="53">100n</text>
<text x="178.7" y="50.5">C6</text>
<text x="190.2" y="53.8" transform="rotate(-90 190.2 53.8)">V-</text>
<text x="280.8" y="51.8">-</text>
<text x="47.4" y="56.6">LED BLUE</text>
<text x="50.7" y="54.1">D4</text>
<text x="57.9" y="56.6">10k</text>
<text x="58.3" y="54.1">R1</text>
<text x="137.9" y="56.6" transform="rotate(-90 137.9 56.6)">GND</text>
<text x="154.5" y="58.1">C4</text>
<text x="166.1" y="58.3" transform="rotate(-90 166.1 58.3)">V+</text>
<text x="178.7" y="58.1">C7</text>
<text x="190.2" y="58.3" transform="rotate(-90 190.2 58.3)">V+</text>
<text x="280.8" y="56.9">+</text>
<text x="152.2" y="60.7">100n</text>
<text x="176.4" y="60.7">100n</text>
<text x="273.6" y="63.5">GND</text>
<text x="52.1" y="69.2">D1</text>
<text x="52.1" y="71.8">1N5819</text>
<text x="66.3" y="69.6">C1</text>
<text x="77.7" y="69.8">330u</text>
<text x="89.5" y="70.6">R12</text>
<text x="97.8" y="70.8">L2</text>
<text x="108.2" y="69.6">C18</text>
<text x="119.6" y="69.8">330u</text>
<text x="133.6" y="69.6">C3</text>
<text x="145" y="69.8">330u</text>
<text x="27" y="74.6">DC jack 15V</text>
<text x="31.8" y="77.2">J4</text>
<text x="66.3" y="72.1">100n</text>
<text x="77.7" y="72.1">C13</text>
<text x="90.7" y="73.1">1</text>
<text x="97.2" y="73.4">22u</text>
<text x="108.2" y="72.1">100n</text>
<text x="119.6" y="72.1">C20</text>
<text x="133.6" y="72.1">100n</text>
<text x="145" y="72.1">C5</text>
<text x="123.1" y="81.2">R4</text>
<text x="123.1" y="78.7">10</text>
<text x="139.6" y="82.8">-15V</text>
<text x="29.4" y="118.6">J1</text>
<text x="51.4" y="118.8">R35</text>
<text x="64.7" y="117.6">C9</text>
<text x="77.6" y="119.1">-</text>
<text x="103.5" y="116.3">R36</text>
<text x="103.6" y="118.8">3k3</text>
<text x="127.3" y="116.5">220n</text>
<text x="127.3" y="114">C31</text>
<text x="139" y="116.3">R39</text>
<text x="139.1" y="118.8">3k3</text>
<text x="186" y="118.8">R42</text>
<text x="209.8" y="119.1">220n</text>
<text x="209.8" y="116.5">C32</text>
<text x="221.6" y="118.8">R43</text>
<text x="51.4" y="121.4">100</text>
<text x="64.8" y="120.1">1u</text>
<text x="77.6" y="124.2">+</text>
<text x="162.7" y="121.6">+</text>
<text x="186.1" y="121.4">3k3</text>
<text x="221.7" y="121.4">3k3</text>
<text x="245.2" y="124.2">+</text>
<text x="268.6" y="121.4">R21</text>
<text x="268.7" y="123.9">3k3</text>
<text x="333.3" y="125.2">R22</text>
<text x="346" y="123.9">C12</text>
<text x="49" y="129.2">R38</text>
<text x="49" y="131.8">2M2</text>
<text x="62.5" y="129.2">C29</text>
<text x="62.5" y="131.8">22p</text>
<text x="74.4" y="129.2">R37</text>
<text x="74.4" y="131.8">2M2</text>
<text x="120.5" y="130.5">SUB-F1</text>
<text x="150.1" y="129.2">220n</text>
<text x="150.1" y="126.7">C30</text>
<text x="162.7" y="126.7">-</text>
<text x="232.7" y="131.8">220n</text>
<text x="232.7" y="129.2">C33</text>
<text x="245.2" y="129.2">-</text>
<text x="270.2" y="131.8">C25</text>
<text x="281.8" y="131.8">SUB-VOL</text>
<text x="313.8" y="128">-</text>
<text x="333.4" y="127.7">100</text>
<text x="346.1" y="126.4">3u3</text>
<text x="382.3" y="131.1">J7</text>
<text x="20.4" y="137.6">IN (bass guitar)</text>
<text x="118.6" y="133.1">B10k (dual)</text>
<text x="145.3" y="137.1">GND</text>
<text x="159.5" y="136.9">R41</text>
<text x="165.7" y="137.1">R40</text>
<text x="165.8" y="134.6">5k9</text>
<text x="201.2" y="135.6">B10k (dual)</text>
<text x="203.1" y="133.1">SUB-F2</text>
<text x="248.4" y="137.1">5k9</text>
<text x="271.5" y="134.3">1n</text>
<text x="286.1" y="134.3">A10k</text>
<text x="313.8" y="133.1">+</text>
<text x="344.4" y="135.6">C26</text>
<text x="356.4" y="135.6">R47</text>
<text x="382.3" y="133.7">SUB OUT</text>
<text x="45" y="139.7">GND</text>
<text x="57.7" y="139.7">GND</text>
<text x="70.4" y="139.7">GND</text>
<text x="159.5" y="139.4">10k</text>
<text x="227.8" y="139.7">GND</text>
<text x="242.1" y="141.9">10k</text>
<text x="242.1" y="139.4">R44</text>
<text x="248.2" y="139.7">R45</text>
<text x="274.8" y="143.5">GND</text>
<text x="291.3" y="143.5">GND</text>
<text x="310.7" y="138.1">R46</text>
<text x="310.7" y="140.7">100k</text>
<text x="344.4" y="138.1">1n</text>
<text x="356.4" y="138.1">100k</text>
<text x="155.4" y="147.3">GND</text>
<text x="238" y="149.8">GND</text>
<text x="306.6" y="148.5">GND</text>
<text x="339.6" y="146">GND</text>
<text x="352.3" y="146">GND</text>
<text x="285.5" y="152.1">SUB-MUTE</text>
<text x="285.5" y="154.6">STOMP</text>
<text x="117.4" y="158.2">R51</text>
<text x="117.6" y="160.7">3k3</text>
<text x="184.7" y="160.7">R52</text>
<text x="134.1" y="167.3">MAINS-F1</text>
<text x="184.9" y="163.3">3k3</text>
<text x="104.2" y="172.2">220n</text>
<text x="104.7" y="169.6">C10</text>
<text x="116.9" y="172.2">220n</text>
<text x="117.4" y="169.6">C21</text>
<text x="134.1" y="169.9">B10k (dual)</text>
<text x="172" y="172.2">C22</text>
<text x="184.7" y="172.2">C23</text>
<text x="201.4" y="169.9">MAINS-F2</text>
<text x="201.4" y="172.4">B10k (dual)</text>
<text x="147.4" y="176.2">+</text>
<text x="171.5" y="174.7">220n</text>
<text x="184.2" y="174.7">220n</text>
<text x="214.8" y="178.8">+</text>
<text x="238.1" y="176">R23</text>
<text x="238.2" y="178.5">3k3</text>
<text x="304.1" y="179.8">R24</text>
<text x="316.8" y="178.5">C24</text>
<text x="147.4" y="181.3">-</text>
<text x="214.8" y="183.9">-</text>
<text x="284.6" y="182.6">-</text>
<text x="304.2" y="182.3">100</text>
<text x="316.9" y="181.1">3u3</text>
<text x="353.1" y="185.8">J5</text>
<text x="134.1" y="191.5">3k3</text>
<text x="134.1" y="188.9">R48</text>
<text x="144.3" y="191.5">R49</text>
<text x="150.5" y="191.7">R50</text>
<text x="150.6" y="189.2">5k9</text>
<text x="201.4" y="191.5">R53</text>
<text x="217.9" y="191.7">5k9</text>
<text x="239.7" y="186.4">C27</text>
<text x="241" y="188.9">1n</text>
<text x="250.7" y="186.4">MAINS-VOL</text>
<text x="256.9" y="188.9">A10k</text>
<text x="284.6" y="187.7">+</text>
<text x="315.2" y="190.2">C28</text>
<text x="327.2" y="190.2">R57</text>
<text x="353.1" y="188.3">MAINS OUT</text>
<text x="144.3" y="194">10k</text>
<text x="201.4" y="194">3k3</text>
<text x="211.6" y="196.6">10k</text>
<text x="211.6" y="194">R54</text>
<text x="217.8" y="194.3">R55</text>
<text x="281.4" y="192.7">R56</text>
<text x="281.4" y="195.3">100k</text>
<text x="315.2" y="192.7">1n</text>
<text x="327.2" y="192.7">100k</text>
<text x="130" y="199.3">GND</text>
<text x="140.2" y="201.9">GND</text>
<text x="197.4" y="201.9">GND</text>
<text x="244.3" y="198.1">GND</text>
<text x="262.1" y="198.1">GND</text>
<text x="277.4" y="203.2">GND</text>
<text x="310.4" y="200.6">GND</text>
<text x="323.1" y="200.6">GND</text>
<text x="335.8" y="200.6">GND</text>
<text x="207.5" y="204.4">GND</text>
<text x="255" y="206.7">MAINS-MUTE</text>
<text x="255" y="209.3">STOMP</text>
</g>
<g font-size="1.3" fill="#840084">
<text x="21.6" y="31.5">Positive voltage source</text>
<text x="150.1" y="40.3">25V</text>
<text x="24.1" y="59.1">POSITIVE GROUND!</text>
<text x="21.3" y="61.7">Negative voltage source</text>
<text x="150.1" y="70.8">25V</text>
</g>
<g font-size="1.3" fill="#a90000">
<text x="38.7" y="34.3">2 +</text>
<text x="38.7" y="39.3">1 -</text>
<text x="165.1" y="50.2" transform="rotate(-90 165.1 50.2)">11</text>
<text x="189.2" y="50.2" transform="rotate(-90 189.2 50.2)">11</text>
<text x="278.1" y="50.8">13</text>
<text x="290.8" y="53.3">14</text>
<text x="278.1" y="55.9">12</text>
<text x="38.7" y="64.7">2 +</text>
<text x="165.1" y="61" transform="rotate(-90 165.1 61)">4</text>
<text x="189.2" y="61" transform="rotate(-90 189.2 61)">4</text>
<text x="38.7" y="69.8">1 -</text>
<text x="75.5" y="118.1">2</text>
<text x="34.2" y="125.7">RN</text>
<text x="34.3" y="120.6">TN</text>
<text x="35" y="123.2">T</text>
<text x="75.5" y="123.2">3</text>
<text x="88.2" y="120.6">1</text>
<text x="114.2" y="120.6">1</text>
<text x="118.1" y="125.2" transform="rotate(-90 118.1 125.2)">2</text>
<text x="120.6" y="120.6">3</text>
<text x="126.9" y="120.6">4</text>
<text x="130.8" y="125.2" transform="rotate(-90 130.8 125.2)">5</text>
<text x="133.3" y="120.6">6</text>
<text x="160.6" y="125.7">2</text>
<text x="160.6" y="120.6">3</text>
<text x="173.3" y="123.2">1</text>
<text x="196.8" y="123.2">1</text>
<text x="203.1" y="123.2">3</text>
<text x="209.5" y="123.2">4</text>
<text x="215.8" y="123.2">6</text>
<text x="243.1" y="123.2">5</text>
<text x="255.8" y="125.7">7</text>
<text x="34.2" y="130.8">SN</text>
<text x="34.8" y="128.2">R</text>
<text x="200.6" y="127.7" transform="rotate(-90 200.6 127.7)">2</text>
<text x="213.3" y="127.7" transform="rotate(-90 213.3 127.7)">5</text>
<text x="243.1" y="128.2">6</text>
<text x="293.3" y="129.6" transform="rotate(-90 293.3 129.6)">3</text>
<text x="311.7" y="127">6</text>
<text x="324.4" y="129.5">7</text>
<text x="370.3" y="129.5">T</text>
<text x="34.9" y="133.3">S</text>
<text x="293.3" y="136" transform="rotate(-90 293.3 136)">1</text>
<text x="295.8" y="132.1">2</text>
<text x="311.7" y="132.1">5</text>
<text x="370.1" y="132.1">R</text>
<text x="370.1" y="134.6">S</text>
<text x="278.1" y="149.3" transform="rotate(-90 278.1 149.3)">3</text>
<text x="283.2" y="149.3" transform="rotate(-90 283.2 149.3)">1</text>
<text x="280.6" y="156.9" transform="rotate(-90 280.6 156.9)">2</text>
<text x="127.6" y="167.6">2</text>
<text x="132.1" y="165.2" transform="rotate(-90 132.1 165.2)">1</text>
<text x="199.4" y="167.7" transform="rotate(-90 199.4 167.7)">1</text>
<text x="132.1" y="171.5" transform="rotate(-90 132.1 171.5)">3</text>
<text x="194.9" y="170.2">2</text>
<text x="132.1" y="177.9" transform="rotate(-90 132.1 177.9)">4</text>
<text x="144.7" y="175.2">10</text>
<text x="158" y="177.8">8</text>
<text x="199.4" y="174.1" transform="rotate(-90 199.4 174.1)">3</text>
<text x="212" y="177.8">12</text>
<text x="127.6" y="180.3">5</text>
<text x="132.1" y="184.2" transform="rotate(-90 132.1 184.2)">6</text>
<text x="145.3" y="180.3">9</text>
<text x="194.9" y="182.9">5</text>
<text x="199.4" y="180.4" transform="rotate(-90 199.4 180.4)">4</text>
<text x="212" y="182.9">13</text>
<text x="224.7" y="180.3">14</text>
<text x="264.1" y="184.2" transform="rotate(-90 264.1 184.2)">3</text>
<text x="282.5" y="181.6">9</text>
<text x="295.2" y="184.1">8</text>
<text x="341" y="184.1">T</text>
<text x="199.4" y="186.8" transform="rotate(-90 199.4 186.8)">6</text>
<text x="264.1" y="190.6" transform="rotate(-90 264.1 190.6)">1</text>
<text x="266.6" y="186.7">2</text>
<text x="281.9" y="186.7">10</text>
<text x="340.9" y="186.7">R</text>
<text x="340.9" y="189.2">S</text>
<text x="247.6" y="203.9" transform="rotate(-90 247.6 203.9)">3</text>
<text x="252.7" y="203.9" transform="rotate(-90 252.7 203.9)">1</text>
<text x="250.2" y="211.5" transform="rotate(-90 250.2 211.5)">2</text>
</g>
<g font-size="1.3" fill="#0000c2">
<text x="268" y="41.4">Terminated unused opamp channel</text>
<text x="101.6" y="103.6">First 12dB/octave Low-Pass filter stage</text>
<text x="184.1" y="106.1">Second 12dB/octave Low-Pass filter stage</text>
<text x="44.7" y="113.8">Input buffer</text>
<text x="266.7" y="117.6">Attenuation stage</text>
<text x="306.1" y="117.6">Output SUB buffer</text>
<text x="101.6" y="154.4">First 12dB/octave High-Pass filter stage</text>
<text x="168.9" y="156.9">Second 12dB/octave High-Pass filter stage</text>
<text x="236.2" y="172.2">Attenuation stage</text>
<text x="276.9" y="172.2">Output MAINS buffer</text>
<text x="18.3" y="263.3">5k9 is not the most common value.</text>
<text x="18.3" y="265.3">You can replace it with one of these:</text>
<text x="18.3" y="269.4">5.6 kΩ + 270 Ω (series) - 5.87 kΩ - Filter Q = 0.7077</text>
<text x="18.3" y="271.5">4.7 kΩ + 1.2 kΩ (series) - 5.90 kΩ - Filter Q = 0.7092</text>
<text x="18.3" y="273.5">5.6 kΩ + 330 Ω (series) - 5.93 kΩ - Filter Q = 0.7107</text>
<text x="18.3" y="275.5">6.8 kΩ ‖ 47 kΩ (parallel) - 5.94 kΩ - Filter Q = 0.7113</text>
<text x="18.3" y="277.6">10 kΩ ‖ 15 kΩ (parallel) - 6.00 kΩ - Filter Q = 0.7143</text>
<text x="18.3" y="279.6">5.6 kΩ alone - 5.60 kΩ - Filter Q = 0.6944</text>
</g>
<g font-size=".9" fill="#006464">
<text x="166.1" y="53.8">TL084</text>
<text x="190.2" y="53.8">TL084</text>
<text x="281.4" y="53.3">TL084</text>
<text x="166.1" y="57.1">U1E</text>
<text x="190.2" y="57.1">U2E</text>
<text x="281.4" y="54.8">U1D</text>
<text x="78.2" y="120.6">TL084</text>
<text x="78.2" y="122.1">U1A</text>
<text x="163.3" y="124.6">TL084</text>
<text x="163.3" y="123.1">U2A</text>
<text x="245.8" y="125.6">U2B</text>
<text x="245.8" y="127.2">TL084</text>
<text x="314.4" y="129.5">TL084</text>
<text x="314.4" y="131">U1B</text>
<text x="148" y="179.2">TL084</text>
<text x="148" y="177.7">U2C</text>
<text x="215.3" y="181.8">TL084</text>
<text x="215.3" y="180.3">U2D</text>
<text x="285.2" y="184.1">TL084</text>
<text x="285.2" y="185.6">U1C</text>
</g>
</svg>
